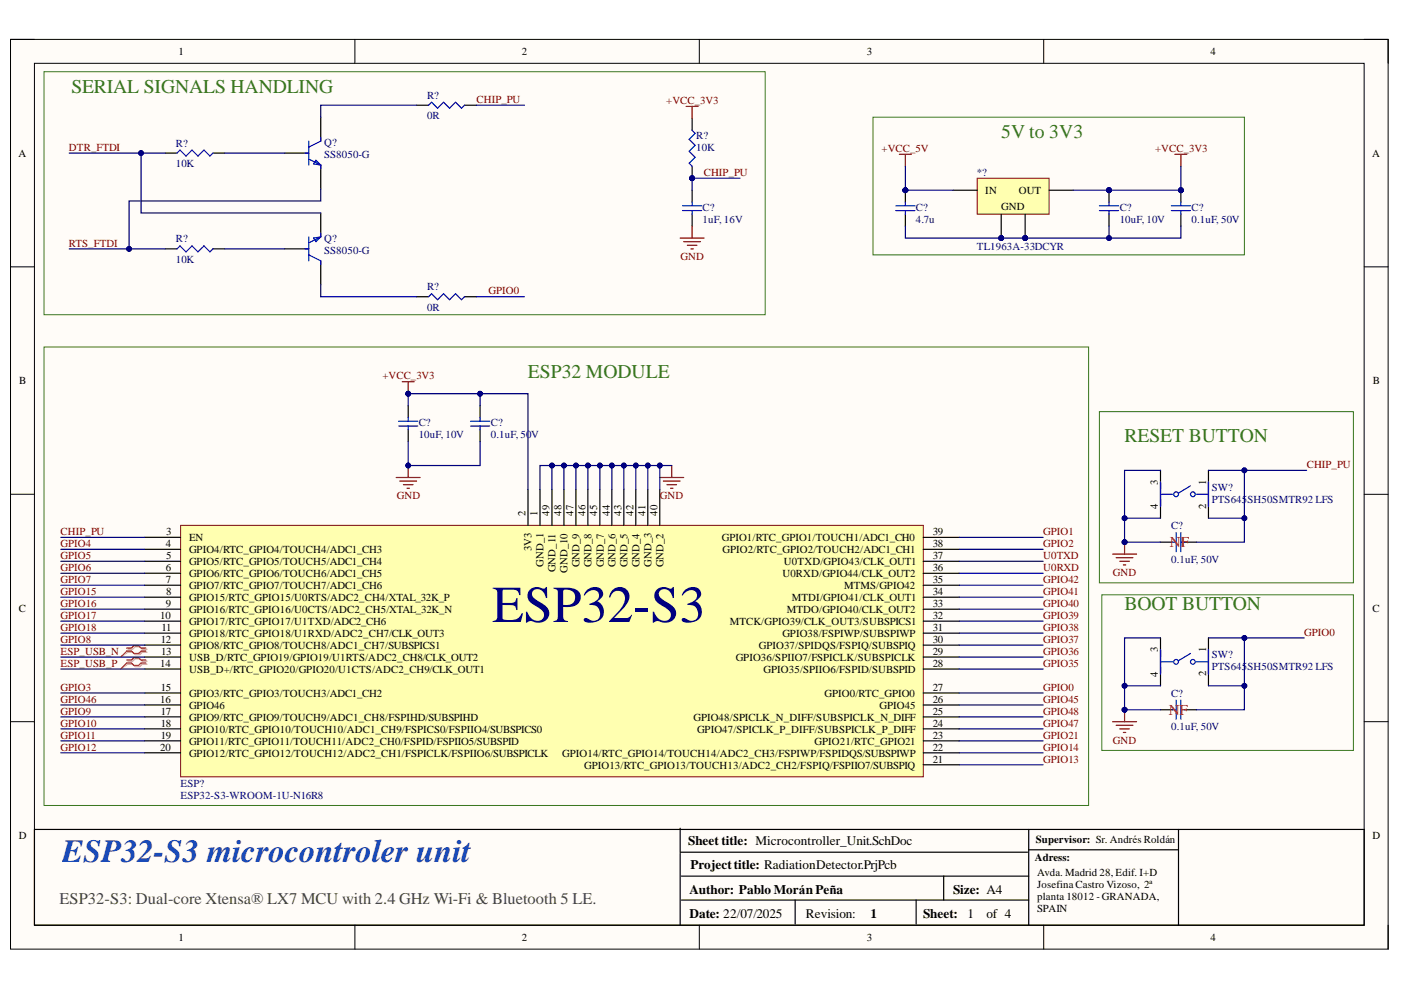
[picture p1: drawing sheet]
<svg xmlns="http://www.w3.org/2000/svg" width="297mm" height="210mm" viewBox="0 0 297 210" stroke-linecap="round" stroke-linejoin="round" font-family="sans-serif">
<path d="M2.2 8.4h292.1v192.8h-292.1z" fill-rule="evenodd" fill="#fffcf8"/>
<path d="M2.2 8.4h292.1v192.8h-292.1z" fill="none" stroke="#000" stroke-width=".21"/>
<path d="M7.3 13.4h281.9v182.8h-281.9z" fill-rule="evenodd" fill="#fffcf8"/>
<g fill="none" stroke="#000" stroke-width=".21">
<path d="M2.2 8.3h5.1M7.3 13.4h281.9v182.8h-281.9zM75.2 8.3v5.1M148.3 8.3v5.1M221.3 8.4v5M289.2 8.4h5.1v5M2.2 56.6h5.1M289.2 56.6h5.1M2.2 104.8h5.1M289.2 104.8h5.1M2.2 153h5.1M289.2 153h5.1"/>
<path d="M75.2 196.2v5M148.3 196.2v5M221.3 196.2v5M294.3 196.2v5"/>
</g>
<path d="M7.3 175.9h281.9v20.3h-281.9zM144.2 175.6v5.1h73.7M218.1 175.9v20.3M249.9 175.9v20.3M144.2 180.9v15.3M144.5 185.8h73.6M144.5 190.8h73.6M168.6 190.8v5.1M194.2 190.8v5.1M200.1 185.8v5M218.1 180.2h31.8" fill="none" stroke="#000" stroke-width=".25"/>
<path d="M38.3 111.4h157.5v53.3h-157.5z" fill-rule="evenodd" fill="#ffffb0"/>
<path d="M38.3 111.4h157.5v53.3h-157.5z" fill="none" stroke="#800000" stroke-width=".21"/>
<g fill="none" stroke="#000" stroke-width=".25">
<path d="M86.5 86v2.5M86.5 91.1v2.5M30.7 113.9h7.6M30.7 116.5h7.6M30.7 119h7.6M111.9 103.8v7.6M114.5 103.8v7.6M117 103.8v7.6M119.6 103.8v7.6M122.1 103.8v7.6M124.6 103.8v7.6M127.2 103.8v7.6"/>
<path d="M129.7 103.8v7.6M132.3 103.8v7.6M134.8 103.8v7.6M137.3 103.8v7.6M139.9 103.8v7.6M195.8 116.5h7.6M195.8 119h7.6M195.8 113.9h7.6M30.7 121.5h7.6M30.7 124.1h7.6M30.7 126.6h7.6M30.7 129.2h7.6"/>
<path d="M30.7 131.7h7.6M30.7 134.2h7.6M30.7 136.8h7.6M30.7 139.3h7.6M195.8 121.5h7.6M195.8 124.1h7.6M195.8 126.6h7.6M195.8 129.2h7.6M195.8 131.7h7.6M195.8 134.2h7.6M195.8 136.8h7.6M195.8 139.3h7.6"/>
<path d="M30.7 141.9h7.6M30.7 146.9h7.6M30.7 149.5h7.6M30.7 152h7.6M30.7 154.5h7.6M30.7 157.1h7.6M30.7 159.6h7.6M195.8 141.9h7.6M195.8 146.9h7.6M195.8 149.5h7.6M195.8 152h7.6M195.8 154.5h7.6"/>
<path d="M195.8 159.6h7.6M195.8 157.1h7.6M195.8 162.2h7.6"/>
</g>
<path d="M84.5 90.3h4.1M84.5 89.3h4.1M86.5 88.5v.8M86.5 90.3v.8" fill="none" stroke="#00f" stroke-width=".25"/>
<path d="M86.5 98.7v2.5M84 101.2h5.1M84.8 102h3.5M85.5 102.8h2.1M86.3 103.5h.5" fill="none" stroke="#800000" stroke-width=".25"/>
<circle cx="86.5" cy="98.7" r=".51" fill="#000080"/>
<circle cx="86.5" cy="98.7" r=".51" fill="none" stroke="#000080" stroke-width=".21"/>
<path d="M85.3 80.9h2.5M86.5 80.9v2.6M142.4 98.7v2.5M139.9 101.2h5.1M140.6 102h3.6M141.4 102.8h2M142.2 103.5h.5" fill="none" stroke="#800000" stroke-width=".25"/>
<path d="M101.8 86v2.5M101.8 91.1v2.5" fill="none" stroke="#000" stroke-width=".25"/>
<path d="M99.8 90.3h4M99.8 89.3h4M101.8 88.5v.8M101.8 90.3v.8" fill="none" stroke="#00f" stroke-width=".25"/>
<circle cx="86.5" cy="83.5" r=".51" fill="#000080"/>
<circle cx="86.5" cy="83.5" r=".51" fill="none" stroke="#000080" stroke-width=".21"/>
<path d="M27.1 137.7h1l.5-.5h1.1l.5 .5h1M27.1 138.3h1l.5 .5h1.1l.5-.5h1M27.1 140.2h1l.5-.5h1.1l.5 .5h1M27.1 140.8h1l.5 .5h1.1l.5-.5h1" fill="none" stroke="#d0a19e" stroke-width=".25"/>
<path d="M27.1 138.3l-1.5 1M27.1 140.8l-1.5 1.1" fill="none" stroke="#d0a19e" stroke-width=".21"/>
<path d="M26.9 137.4h1l.5-.5h1l.5 .5h1M26.9 138h1l.5 .6h1l.5-.6h1M26.9 139.9h1l.5-.5h1l.5 .5h1M26.9 140.6h1l.5 .5h1l.5-.5h1" fill="none" stroke="#f00" stroke-width=".25"/>
<path d="M26.9 138l-1.3 1.3M26.9 140.6l-1.3 1.3" fill="none" stroke="#f00" stroke-width=".21"/>
<path d="M246 99.7v10.2M256.2 99.7v10.2" fill="none" stroke="#000" stroke-width=".25"/>
<g fill="none" stroke="#00f" stroke-width=".25">
<path d="M246 104.8h2.6M246 102.3v5M252.4 103l-2.5 1.5M253.7 104.8h2.5M256.2 102.3v5"/>
<circle cx="249.4" cy="104.8" r=".51"/>
<circle cx="252.9" cy="104.8" r=".51"/>
</g>
<path d="M235.9 117.5h5.1M236.7 118.2h3.5M237.4 119h2M238.2 119.8h.5M238.4 114.9v2.6" fill="none" stroke="#800000" stroke-width=".25"/>
<circle cx="238.4" cy="114.9" r=".51" fill="#000080"/>
<circle cx="238.4" cy="114.9" r=".51" fill="none" stroke="#000080" stroke-width=".21"/>
<path d="M246 114.9h2.6M251.1 114.9h2.6M246 135.3v10.1M256.2 135.3v10.1" fill="none" stroke="#000" stroke-width=".25"/>
<g fill="none" stroke="#00f" stroke-width=".25">
<path d="M248.6 114.9h.8M249.4 112.9v4.1M250.4 114.9h.7M250.4 112.9v4.1M246 137.8v5.1M252.4 138.6l-2.5 1.5M256.2 137.8v5.1M246 140.3h2.6M253.7 140.3h2.5"/>
<circle cx="249.4" cy="140.3" r=".51"/>
<circle cx="252.9" cy="140.3" r=".51"/>
</g>
<path d="M235.9 153h5.1M236.7 153.8h3.5M237.4 154.5h2M238.2 155.3h.5M238.4 150.5v2.5" fill="none" stroke="#800000" stroke-width=".25"/>
<circle cx="238.4" cy="150.5" r=".51" fill="#000080"/>
<circle cx="238.4" cy="150.5" r=".51" fill="none" stroke="#000080" stroke-width=".21"/>
<path d="M146.7 25.1v2.5M146.7 40.3v2.6M146.7 45.4v2.5M246 150.5h2.6M251.1 150.5h2.6" fill="none" stroke="#000" stroke-width=".25"/>
<path d="M146.7 27.6l.7 .7-1.3 1.2 1.3 1.3-1.3 1.3 1.3 1.3-1.3 1.2M144.7 44.6h4.1M144.7 43.6h4.1M146.7 42.9v.7M146.7 44.6v.8M248.6 150.5h.8M249.4 148.4v4.1M250.4 150.5h.7M250.4 148.4v4.1" fill="none" stroke="#00f" stroke-width=".25"/>
<path d="M145.5 22.6h2.5M146.7 22.6v2.5M144.2 50.5h5.1M145 51.2h3.5M145.7 52h2.1M146.5 52.8h.5M146.7 47.9v2.6" fill="none" stroke="#800000" stroke-width=".25"/>
<path d="M207.2 37.8h15.2v7.6h-15.2z" fill-rule="evenodd" fill="#ffffb0"/>
<path d="M207.2 37.8h15.2v7.6h-15.2z" fill="none" stroke="#800000" stroke-width=".21"/>
<g fill="none" stroke="#000" stroke-width=".25">
<path d="M35 32.5h2.5M45.1 32.5h2.6M60.4 32.5h5.1M68 24.8v5.1M88.3 22.3h2.6M98.5 22.3h2.5M35 52.8h2.5M45.1 52.8h2.6M60.4 52.8h5.1M68 55.3v5.1M192 45.4v2.5M202.1 40.3h5.1"/>
<path d="M222.4 40.3h5.1M235.1 45.4v2.5M250.4 45.4v2.5M88.3 62.9h2.6M98.5 62.9h2.5"/>
</g>
<g fill="none" stroke="#00f" stroke-width=".25">
<path d="M37.5 32.5l.7-.7 1.2 1.3 1.3-1.3 1.3 1.3 1.2-1.3 1.3 1.3 .6-.6M64.7 32.5h.8M65.5 29.9v5.1M68 29.2v.7l-2.5 1.3M90.9 22.3l.6-.6 1.3 1.2 1.2-1.2 1.3 1.2 1.3-1.2 1.2 1.2 .7-.6M37.5 52.8l.7-.7 1.2 1.3 1.3-1.3 1.3 1.3 1.2-1.3 1.3 1.3 .6-.6M64.7 52.8h.8M65.5 50.2v5.1M65.5 54l2.5 1.3v.8M68 49.5v.7M189.9 44.7h4.1M189.9 43.6h4.1"/>
<path d="M192 42.9v.7M192 44.7v.7M233.1 44.7h4.1M233.1 43.6h4.1M235.1 42.9v.7M235.1 44.7v.7M248.3 44.7h4.1M248.3 43.6h4.1M250.4 42.9v.7M250.4 44.7v.7M90.9 62.9l.6-.6 1.3 1.3 1.2-1.3 1.3 1.3 1.3-1.3 1.2 1.3 .7-.7"/>
</g>
<path d="M190.7 32.7h2.5M192 32.7v2.6M249.1 32.7h2.5M250.4 32.7v2.6" fill="none" stroke="#800000" stroke-width=".25"/>
<path d="M9.3 15.2h152.9v51.5h-152.9zM185.1 24.9h78.7v29.1h-78.7zM9.3 73.6h221.5v97.2h-221.5zM233.1 87.3h53.8v36.3h-53.8zM233.6 126.1h53.3v33h-53.3z" fill="none" stroke="#38761d" stroke-width=".21"/>
<path d="M86.5 83.5h25.4v20.3" fill="none" stroke="#000080" stroke-width=".25"/>
<circle cx="101.8" cy="83.5" r=".51" fill="#000080"/>
<circle cx="101.8" cy="83.5" r=".51" fill="none" stroke="#000080" stroke-width=".21"/>
<circle cx="86.5" cy="83.5" r=".51" fill="#000080"/>
<circle cx="86.5" cy="83.5" r=".51" fill="none" stroke="#000080" stroke-width=".21"/>
<path d="M86.5 93.6v5.1h15.3v-5.1" fill="none" stroke="#000080" stroke-width=".25"/>
<circle cx="86.5" cy="98.7" r=".51" fill="#000080"/>
<circle cx="86.5" cy="98.7" r=".51" fill="none" stroke="#000080" stroke-width=".21"/>
<path d="M86.5 83.5v2.5" fill="none" stroke="#000080" stroke-width=".25"/>
<circle cx="86.5" cy="83.5" r=".51" fill="#000080"/>
<circle cx="86.5" cy="83.5" r=".51" fill="none" stroke="#000080" stroke-width=".21"/>
<path d="M101.8 83.5v2.5" fill="none" stroke="#000080" stroke-width=".25"/>
<circle cx="101.8" cy="83.5" r=".51" fill="#000080"/>
<circle cx="101.8" cy="83.5" r=".51" fill="none" stroke="#000080" stroke-width=".21"/>
<path d="M142.4 98.7h-27.9v5.1" fill="none" stroke="#000080" stroke-width=".25"/>
<circle cx="117" cy="98.7" r=".51" fill="#000080"/>
<circle cx="117" cy="98.7" r=".51" fill="none" stroke="#000080" stroke-width=".21"/>
<circle cx="119.6" cy="98.7" r=".51" fill="#000080"/>
<circle cx="119.6" cy="98.7" r=".51" fill="none" stroke="#000080" stroke-width=".21"/>
<circle cx="122.1" cy="98.7" r=".51" fill="#000080"/>
<circle cx="122.1" cy="98.7" r=".51" fill="none" stroke="#000080" stroke-width=".21"/>
<circle cx="124.6" cy="98.7" r=".51" fill="#000080"/>
<circle cx="124.6" cy="98.7" r=".51" fill="none" stroke="#000080" stroke-width=".21"/>
<circle cx="127.2" cy="98.7" r=".51" fill="#000080"/>
<circle cx="127.2" cy="98.7" r=".51" fill="none" stroke="#000080" stroke-width=".21"/>
<circle cx="129.7" cy="98.7" r=".51" fill="#000080"/>
<circle cx="129.7" cy="98.7" r=".51" fill="none" stroke="#000080" stroke-width=".21"/>
<circle cx="132.3" cy="98.7" r=".51" fill="#000080"/>
<circle cx="132.3" cy="98.7" r=".51" fill="none" stroke="#000080" stroke-width=".21"/>
<circle cx="134.8" cy="98.7" r=".51" fill="#000080"/>
<circle cx="134.8" cy="98.7" r=".51" fill="none" stroke="#000080" stroke-width=".21"/>
<circle cx="137.3" cy="98.7" r=".51" fill="#000080"/>
<circle cx="137.3" cy="98.7" r=".51" fill="none" stroke="#000080" stroke-width=".21"/>
<circle cx="139.9" cy="98.7" r=".51" fill="#000080"/>
<circle cx="139.9" cy="98.7" r=".51" fill="none" stroke="#000080" stroke-width=".21"/>
<path d="M117 98.7v5.1" fill="none" stroke="#000080" stroke-width=".25"/>
<circle cx="117" cy="98.7" r=".51" fill="#000080"/>
<circle cx="117" cy="98.7" r=".51" fill="none" stroke="#000080" stroke-width=".21"/>
<path d="M119.6 98.7v5.1" fill="none" stroke="#000080" stroke-width=".25"/>
<circle cx="119.6" cy="98.7" r=".51" fill="#000080"/>
<circle cx="119.6" cy="98.7" r=".51" fill="none" stroke="#000080" stroke-width=".21"/>
<path d="M122.1 98.7v5.1" fill="none" stroke="#000080" stroke-width=".25"/>
<circle cx="122.1" cy="98.7" r=".51" fill="#000080"/>
<circle cx="122.1" cy="98.7" r=".51" fill="none" stroke="#000080" stroke-width=".21"/>
<path d="M124.6 98.7v5.1" fill="none" stroke="#000080" stroke-width=".25"/>
<circle cx="124.6" cy="98.7" r=".51" fill="#000080"/>
<circle cx="124.6" cy="98.7" r=".51" fill="none" stroke="#000080" stroke-width=".21"/>
<path d="M127.2 98.7v5.1" fill="none" stroke="#000080" stroke-width=".25"/>
<circle cx="127.2" cy="98.7" r=".51" fill="#000080"/>
<circle cx="127.2" cy="98.7" r=".51" fill="none" stroke="#000080" stroke-width=".21"/>
<path d="M129.7 98.7v5.1" fill="none" stroke="#000080" stroke-width=".25"/>
<circle cx="129.7" cy="98.7" r=".51" fill="#000080"/>
<circle cx="129.7" cy="98.7" r=".51" fill="none" stroke="#000080" stroke-width=".21"/>
<path d="M132.3 98.7v5.1" fill="none" stroke="#000080" stroke-width=".25"/>
<circle cx="132.3" cy="98.7" r=".51" fill="#000080"/>
<circle cx="132.3" cy="98.7" r=".51" fill="none" stroke="#000080" stroke-width=".21"/>
<path d="M134.8 98.7v5.1" fill="none" stroke="#000080" stroke-width=".25"/>
<circle cx="134.8" cy="98.7" r=".51" fill="#000080"/>
<circle cx="134.8" cy="98.7" r=".51" fill="none" stroke="#000080" stroke-width=".21"/>
<path d="M137.3 98.7v5.1" fill="none" stroke="#000080" stroke-width=".25"/>
<circle cx="137.3" cy="98.7" r=".51" fill="#000080"/>
<circle cx="137.3" cy="98.7" r=".51" fill="none" stroke="#000080" stroke-width=".21"/>
<path d="M139.9 98.7v5.1" fill="none" stroke="#000080" stroke-width=".25"/>
<circle cx="139.9" cy="98.7" r=".51" fill="#000080"/>
<circle cx="139.9" cy="98.7" r=".51" fill="none" stroke="#000080" stroke-width=".21"/>
<g fill="none" stroke="#000080" stroke-width=".25">
<path d="M246 99.7h-7.6v10.2h7.6M12.9 113.9h17.8M12.9 116.5h17.8M12.9 119h17.8M203.4 116.5h17.8M203.4 119h17.8M203.4 113.9h17.8M12.9 121.5h17.8M12.9 124.1h17.8M12.9 126.6h17.8M12.9 129.2h17.8M12.9 131.7h17.8"/>
<path d="M12.9 134.2h17.8M12.9 136.8h17.8M12.9 139.3h17.8M203.4 121.5h17.8M203.4 124.1h17.8M203.4 126.6h17.8M203.4 129.2h17.8M203.4 131.7h17.8M203.4 134.2h17.8M203.4 136.8h17.8M203.4 139.3h17.8M12.9 141.9h17.8"/>
<path d="M12.9 146.9h17.8M12.9 149.5h17.8M12.9 152h17.8M12.9 154.5h17.8M12.9 157.1h17.8M12.9 159.6h17.8M203.4 141.9h17.8M203.4 146.9h17.8M203.4 149.5h17.8M203.4 152h17.8M203.4 154.5h17.8M203.4 159.6h17.8"/>
<path d="M203.4 157.1h17.8M203.4 162.2h17.8"/>
</g>
<circle cx="238.4" cy="109.9" r=".51" fill="#000080"/>
<circle cx="238.4" cy="109.9" r=".51" fill="none" stroke="#000080" stroke-width=".21"/>
<path d="M256.2 99.7h7.6v10.2h-7.6" fill="none" stroke="#000080" stroke-width=".25"/>
<circle cx="263.8" cy="109.9" r=".51" fill="#000080"/>
<circle cx="263.8" cy="109.9" r=".51" fill="none" stroke="#000080" stroke-width=".21"/>
<circle cx="263.8" cy="99.7" r=".51" fill="#000080"/>
<circle cx="263.8" cy="99.7" r=".51" fill="none" stroke="#000080" stroke-width=".21"/>
<path d="M238.4 109.9v5" fill="none" stroke="#000080" stroke-width=".25"/>
<circle cx="238.4" cy="114.9" r=".51" fill="#000080"/>
<circle cx="238.4" cy="114.9" r=".51" fill="none" stroke="#000080" stroke-width=".21"/>
<circle cx="238.4" cy="109.9" r=".51" fill="#000080"/>
<circle cx="238.4" cy="109.9" r=".51" fill="none" stroke="#000080" stroke-width=".21"/>
<path d="M238.4 114.9h7.6" fill="none" stroke="#000080" stroke-width=".25"/>
<circle cx="238.4" cy="114.9" r=".51" fill="#000080"/>
<circle cx="238.4" cy="114.9" r=".51" fill="none" stroke="#000080" stroke-width=".21"/>
<path d="M263.8 109.9v5h-10.1" fill="none" stroke="#000080" stroke-width=".25"/>
<circle cx="263.8" cy="109.9" r=".51" fill="#000080"/>
<circle cx="263.8" cy="109.9" r=".51" fill="none" stroke="#000080" stroke-width=".21"/>
<path d="M263.8 99.7h13.2" fill="none" stroke="#000080" stroke-width=".25"/>
<circle cx="263.8" cy="99.7" r=".51" fill="#000080"/>
<circle cx="263.8" cy="99.7" r=".51" fill="none" stroke="#000080" stroke-width=".21"/>
<path d="M246 135.3h-7.6v10.1h7.6" fill="none" stroke="#000080" stroke-width=".25"/>
<circle cx="238.4" cy="145.4" r=".51" fill="#000080"/>
<circle cx="238.4" cy="145.4" r=".51" fill="none" stroke="#000080" stroke-width=".21"/>
<path d="M256.2 135.3h7.6v10.1h-7.6" fill="none" stroke="#000080" stroke-width=".25"/>
<circle cx="263.8" cy="145.4" r=".51" fill="#000080"/>
<circle cx="263.8" cy="145.4" r=".51" fill="none" stroke="#000080" stroke-width=".21"/>
<circle cx="263.8" cy="135.3" r=".51" fill="#000080"/>
<circle cx="263.8" cy="135.3" r=".51" fill="none" stroke="#000080" stroke-width=".21"/>
<path d="M238.4 145.4v5.1" fill="none" stroke="#000080" stroke-width=".25"/>
<circle cx="238.4" cy="150.5" r=".51" fill="#000080"/>
<circle cx="238.4" cy="150.5" r=".51" fill="none" stroke="#000080" stroke-width=".21"/>
<circle cx="238.4" cy="145.4" r=".51" fill="#000080"/>
<circle cx="238.4" cy="145.4" r=".51" fill="none" stroke="#000080" stroke-width=".21"/>
<path d="M238.4 150.5h7.6" fill="none" stroke="#000080" stroke-width=".25"/>
<circle cx="238.4" cy="150.5" r=".51" fill="#000080"/>
<circle cx="238.4" cy="150.5" r=".51" fill="none" stroke="#000080" stroke-width=".21"/>
<path d="M263.8 145.4v5.1h-10.1" fill="none" stroke="#000080" stroke-width=".25"/>
<circle cx="263.8" cy="145.4" r=".51" fill="#000080"/>
<circle cx="263.8" cy="145.4" r=".51" fill="none" stroke="#000080" stroke-width=".21"/>
<path d="M263.8 135.3h12.7" fill="none" stroke="#000080" stroke-width=".25"/>
<circle cx="263.8" cy="135.3" r=".51" fill="#000080"/>
<circle cx="263.8" cy="135.3" r=".51" fill="none" stroke="#000080" stroke-width=".21"/>
<path d="M156.9 37.8h-10.2v2.5M192 40.3h10.1M235.1 47.9v2.6h-22.8" fill="none" stroke="#000080" stroke-width=".25"/>
<circle cx="235.1" cy="50.5" r=".51" fill="#000080"/>
<circle cx="235.1" cy="50.5" r=".51" fill="none" stroke="#000080" stroke-width=".21"/>
<path d="M250.4 47.9v2.6h-15.3" fill="none" stroke="#000080" stroke-width=".25"/>
<circle cx="235.1" cy="50.5" r=".51" fill="#000080"/>
<circle cx="235.1" cy="50.5" r=".51" fill="none" stroke="#000080" stroke-width=".21"/>
<path d="M14.7 32.5h20.3M47.7 32.5h12.7M192 35.3v5M250.4 35.3v5h-22.9M192 47.9v2.6h20.3" fill="none" stroke="#000080" stroke-width=".25"/>
<circle cx="29.9" cy="32.5" r=".51" fill="#000080"/>
<circle cx="29.9" cy="32.5" r=".51" fill="none" stroke="#000080" stroke-width=".21"/>
<path d="M14.7 52.8h20.3" fill="none" stroke="#000080" stroke-width=".25"/>
<circle cx="27.4" cy="52.8" r=".51" fill="#000080"/>
<circle cx="27.4" cy="52.8" r=".51" fill="none" stroke="#000080" stroke-width=".21"/>
<path d="M68 40.1v2.5h-40.6v10.2" fill="none" stroke="#000080" stroke-width=".25"/>
<circle cx="27.4" cy="52.8" r=".51" fill="#000080"/>
<circle cx="27.4" cy="52.8" r=".51" fill="none" stroke="#000080" stroke-width=".21"/>
<path d="M29.9 32.5v12.7h38.1M88.3 22.3h-20.3v2.5M101 22.3h10.2M47.7 52.8h12.7M101 62.9h10.2" fill="none" stroke="#000080" stroke-width=".25"/>
<circle cx="29.9" cy="32.5" r=".51" fill="#000080"/>
<circle cx="29.9" cy="32.5" r=".51" fill="none" stroke="#000080" stroke-width=".21"/>
<path d="M68 60.4v2.5h20.3" fill="none" stroke="#000080" stroke-width=".25"/>
<text font-size="11" fill="#000080" x="104.3" y="131.9">ESP32-S3</text>
<text font-size="6.8" fill="#15c" x="13.1" y="182.7">ESP32-S3 microcontroler unit</text>
<text font-size="6.4" fill="#00f" x="67.4" y="48.9">PIQ?02</text>
<text font-size="6" fill="#00f" x="67.4" y="38.7">PIQ?02</text>
<g font-size="6" fill="#000080">
<text x="211.7" y="49">PI0?02</text>
<text x="217" y="49">PI0?04</text>
</g>
<g font-size="4.1" fill="#38761d">
<text x="15.1" y="19.7">SERIAL SIGNALS HANDLING</text>
<text x="212.3" y="29.3">5V to 3V3</text>
<text x="111.9" y="80.1">ESP32 MODULE</text>
<text x="238.4" y="93.8">RESET BUTTON</text>
<text x="238.4" y="129.3">BOOT BUTTON</text>
</g>
<g font-size="3.5" fill="#000080">
<text x="146.1" y="37">PIR?01</text>
<text x="191.6" y="42.3">PIC?02</text>
<text x="234.6" y="42.3">PIC?02</text>
<text x="249.8" y="42.3">PIC?02</text>
</g>
<text font-size="3.5" fill="#434343" x="12.6" y="191.6">ESP32-S3: Dual-core Xtensa® LX7 MCU with 2.4 GHz Wi-Fi &amp; Bluetooth 5 LE.</text>
<g font-size="3.2" fill="#f00">
<text x="248" y="116.1">NF</text>
<text x="247.8" y="151.6">N</text>
<text x="250.1" y="151.6">F</text>
</g>
<g font-size="2.8">
<text x="145.9" y="179.1">Sheet title: Microcontroller_Unit.SchDoc</text>
<text x="146.4" y="184.2">Projecttitle: RadiationDetector.PrjPcb</text>
<text x="146.2" y="189.5">Author: Pablo Morán Peña</text>
<text x="202.1" y="189.5">Size: A4</text>
<text x="146.2" y="194.6">Date: 22/07/2025</text>
<text x="170.9" y="194.6">Revision:</text>
<text x="184.6" y="194.6">1</text>
<text x="195.7" y="194.6">Sheet:</text>
<text x="205.1" y="194.6">1</text>
<text x="209.2" y="194.6">of 4</text>
</g>
<g font-size="2.3">
<text x="37.9" y="11.7">1</text>
<text x="110.7" y="11.7">2</text>
<text x="183.8" y="11.7">3</text>
<text x="256.7" y="11.7">4</text>
<text x="3.9" y="33.3">A</text>
<text x="290.9" y="33.3">A</text>
<text x="208.9" y="41.1">IN</text>
<text x="216" y="41.1">OUT</text>
<text x="212.3" y="44.4">GND</text>
<text x="4.1" y="81.4">B</text>
<text x="291.1" y="81.4">B</text>
<text x="245.5" y="107.9" transform="rotate(-90 245.5 107.9)">4</text>
<text x="245.5" y="102.7" transform="rotate(-90 245.5 102.7)">3</text>
<text x="255.7" y="107.9" transform="rotate(-90 255.7 107.9)">2</text>
<text x="255.7" y="102.7" transform="rotate(-90 255.7 102.7)">1</text>
<text x="35.3" y="113.5">3</text>
<text x="111.4" y="109.3" transform="rotate(-90 111.4 109.3)">2</text>
<text x="114" y="109.3" transform="rotate(-90 114 109.3)">1</text>
<text x="116.5" y="109.3" transform="rotate(-90 116.5 109.3)">49</text>
<text x="119" y="109.3" transform="rotate(-90 119 109.3)">48</text>
<text x="121.6" y="109.3" transform="rotate(-90 121.6 109.3)">47</text>
<text x="124.1" y="109.3" transform="rotate(-90 124.1 109.3)">46</text>
<text x="126.6" y="109.3" transform="rotate(-90 126.6 109.3)">45</text>
<text x="129.3" y="109.3" transform="rotate(-90 129.3 109.3)">44</text>
<text x="131.8" y="109.3" transform="rotate(-90 131.8 109.3)">43</text>
<text x="134.3" y="109.3" transform="rotate(-90 134.3 109.3)">42</text>
<text x="136.9" y="109.3" transform="rotate(-90 136.9 109.3)">41</text>
<text x="139.4" y="109.3" transform="rotate(-90 139.4 109.3)">40</text>
<text x="197.7" y="113.5">39</text>
<text x="35.2" y="116">4</text>
<text x="35.3" y="118.5">5</text>
<text x="40.1" y="114.7">EN</text>
<text x="40.1" y="117.3">GPIO4/RTC_GPIO4/TOUCH4/ADC1_CH3</text>
<text x="40.1" y="119.8">GPIO5/RTC_GPIO5/TOUCH5/ADC1_CH4</text>
<text x="112.7" y="116.9" transform="rotate(-90 112.7 116.9)">3V3</text>
<text x="153" y="114.7">GPIO1/RTC_GPIO1/TOUCH1/ADC1_CH0</text>
<text x="153.2" y="117.3">GPIO2/RTC_GPIO2/TOUCH2/ADC1_CH1</text>
<text x="166.2" y="119.8">U0TXD/GPIO43/CLK_OUT1</text>
<text x="197.7" y="118.5">37</text>
<text x="197.7" y="116">38</text>
<text x="35.2" y="121.1">6</text>
<text x="35.2" y="123.6">7</text>
<text x="40.1" y="122.3">GPIO6/RTC_GPIO6/TOUCH6/ADC1_CH5</text>
<text x="40.1" y="124.9">GPIO7/RTC_GPIO7/TOUCH7/ADC1_CH6</text>
<text x="115.2" y="120.1" transform="rotate(-90 115.2 120.1)">GND_1</text>
<text x="117.8" y="121.3" transform="rotate(-90 117.8 121.3)">GND_11</text>
<text x="120.3" y="121.5" transform="rotate(-90 120.3 121.5)">GND_10</text>
<text x="122.8" y="120.3" transform="rotate(-90 122.8 120.3)">GND_9</text>
<text x="125.4" y="120.3" transform="rotate(-90 125.4 120.3)">GND_8</text>
<text x="128" y="120.3" transform="rotate(-90 128 120.3)">GND_7</text>
<text x="130.5" y="120.3" transform="rotate(-90 130.5 120.3)">GND_6</text>
<text x="133.1" y="120.3" transform="rotate(-90 133.1 120.3)">GND_5</text>
<text x="135.6" y="120.3" transform="rotate(-90 135.6 120.3)">GND_4</text>
<text x="138.1" y="120.2" transform="rotate(-90 138.1 120.2)">GND_3</text>
<text x="140.7" y="120.3" transform="rotate(-90 140.7 120.3)">GND_2</text>
<text x="165.9" y="122.3">U0RXD/GPIO44/CLK_OUT2</text>
<text x="179" y="124.9">MTMS/GPIO42</text>
<text x="197.7" y="123.6">35</text>
<text x="197.7" y="121.1">36</text>
<text x="4" y="129.7">C</text>
<text x="34" y="131.2">10</text>
<text x="35.2" y="128.7">9</text>
<text x="35.3" y="126.1">8</text>
<text x="40.1" y="127.4">GPIO15/RTC_GPIO15/U0RTS/ADC2_CH4/XTAL_32K_P</text>
<text x="40.1" y="129.9">GPIO16/RTC_GPIO16/U0CTS/ADC2_CH5/XTAL_32K_N</text>
<text x="166.8" y="129.9">MTDO/GPIO40/CLK_OUT2</text>
<text x="167.9" y="127.4">MTDI/GPIO41/CLK_OUT1</text>
<text x="197.7" y="131.2">32</text>
<text x="197.7" y="128.7">33</text>
<text x="197.7" y="126.1">34</text>
<text x="291" y="129.7">C</text>
<text x="34.1" y="136.3">12</text>
<text x="34.2" y="133.7">11</text>
<text x="40.1" y="132.5">GPIO17/RTC_GPIO17/U1TXD/ADC2_CH6</text>
<text x="40.1" y="135">GPIO18/RTC_GPIO18/U1RXD/ADC2_CH7/CLK_OUT3</text>
<text x="40.1" y="137.5">GPIO8/RTC_GPIO8/TOUCH8/ADC1_CH7/SUBSPICS1</text>
<text x="154.7" y="132.5">MTCK/GPIO39/CLK_OUT3/SUBSPICS1</text>
<text x="160.9" y="137.5">GPIO37/SPIDQS/FSPIQ/SUBSPIQ</text>
<text x="165.9" y="135">GPIO38/FSPIWP/SUBSPIWP</text>
<text x="197.7" y="136.3">30</text>
<text x="197.7" y="133.7">31</text>
<text x="34" y="141.3">14</text>
<text x="34.2" y="138.8">13</text>
<text x="40.1" y="140.1">USB_D/RTC_GPIO19/GPIO19/U1RTS/ADC2_CH8/CLK_OUT2</text>
<text x="40.1" y="142.6">USB_D+/RTC_GPIO20/GPIO20/U1CTS/ADC2_CH9/CLK_OUT1</text>
<text x="156" y="140.1">GPIO36/SPIIO7/FSPICLK/SUBSPICLK</text>
<text x="161.9" y="142.6">GPIO35/SPIIO6/FSPID/SUBSPID</text>
<text x="197.7" y="141.3">28</text>
<text x="197.7" y="138.8">29</text>
<text x="245.5" y="143.5" transform="rotate(-90 245.5 143.5)">4</text>
<text x="245.5" y="138.3" transform="rotate(-90 245.5 138.3)">3</text>
<text x="255.7" y="143.4" transform="rotate(-90 255.7 143.4)">2</text>
<text x="255.7" y="138.3" transform="rotate(-90 255.7 138.3)">1</text>
<text x="34" y="149">16</text>
<text x="34.1" y="146.4">15</text>
<text x="40.1" y="147.7">GPIO3/RTC_GPIO3/TOUCH3/ADC1_CH2</text>
<text x="174.8" y="147.7">GPIO0/RTC_GPIO0</text>
<text x="197.7" y="149">26</text>
<text x="197.7" y="146.4">27</text>
<text x="34.1" y="151.6">17</text>
<text x="34.1" y="154.1">18</text>
<text x="40.1" y="150.3">GPIO46</text>
<text x="40.1" y="152.8">GPIO9/RTC_GPIO9/TOUCH9/ADC1_CH8/FSPIHD/SUBSPIHD</text>
<text x="40.1" y="155.4">GPIO10/RTC_GPIO10/TOUCH10/ADC1_CH9/FSPICS0/FSPIIO4/SUBSPICS0</text>
<text x="147" y="152.8">GPIO48/SPICLK_N_DIFF/SUBSPICLK_N_DIFF</text>
<text x="147.8" y="155.4">GPIO47/SPICLK_P_DIFF/SUBSPICLK_P_DIFF</text>
<text x="186.5" y="150.3">GPIO45</text>
<text x="197.7" y="154.1">24</text>
<text x="197.7" y="151.6">25</text>
<text x="34" y="159.2">20</text>
<text x="34.1" y="156.6">19</text>
<text x="40.1" y="157.9">GPIO11/RTC_GPIO11/TOUCH11/ADC2_CH0/FSPID/FSPIIO5/SUBSPID</text>
<text x="40.1" y="160.4">GPIO12/RTC_GPIO12/TOUCH12/ADC2_CH1/FSPICLK/FSPIIO6/SUBSPICLK</text>
<text x="119.2" y="160.4">GPIO14/RTC_GPIO14/TOUCH14/ADC2_CH3/FSPIWP/FSPIDQS/SUBSPIWP</text>
<text x="172.7" y="157.9">GPIO21/RTC_GPIO21</text>
<text x="197.7" y="161.7">21</text>
<text x="197.7" y="159.2">22</text>
<text x="197.7" y="156.6">23</text>
<text x="123.9" y="163">GPIO13/RTC_GPIO13/TOUCH13/ADC2_CH2/FSPIQ/FSPIIO7/SUBSPIQ</text>
<text x="4" y="177.9">D</text>
<text x="219.6" y="178.7">Supervisor: Sr. Andrés Roldán</text>
<text x="291" y="177.9">D</text>
<text x="219.4" y="182.5">Adress:</text>
<text x="219.9" y="185.8">Avda. Madrid 28, Edif. I+D</text>
<text x="219.9" y="188.3">Josefina Castro Vizoso, 2ª</text>
<text x="219.9" y="190.8">planta 18012 - GRANADA,</text>
<text x="219.9" y="193.4">SPAIN</text>
<text x="37.9" y="199.5">1</text>
<text x="110.7" y="199.5">2</text>
<text x="183.8" y="199.5">3</text>
<text x="256.7" y="199.5">4</text>
</g>
<g font-size="2.3" fill="#000080">
<text x="90.5" y="21">R?</text>
<text x="90.5" y="25.3">0R</text>
<text x="147.6" y="29.5">R?</text>
<text x="37.3" y="31.1">R?</text>
<text x="37.3" y="35.4">10K</text>
<text x="68.7" y="31">Q?</text>
<text x="68.7" y="33.5">SS8050-G</text>
<text x="147.6" y="32">10K</text>
<text x="207.1" y="37.3">*?</text>
<text x="149" y="44.7">C?</text>
<text x="149" y="47.2">1uF, 16V</text>
<text x="194.2" y="44.7">C?</text>
<text x="194.2" y="47.2">4.7u</text>
<text x="237.4" y="44.7">C?</text>
<text x="237.4" y="47.2">10uF, 10V</text>
<text x="252.6" y="44.7">C?</text>
<text x="252.6" y="47.2">0.1uF, 50V</text>
<text x="37.3" y="51.4">R?</text>
<text x="68.7" y="51.3">Q?</text>
<text x="68.7" y="53.8">SS8050-G</text>
<text x="207.1" y="53.1">TL1963A-33DCYR</text>
<text x="37.3" y="55.7">10K</text>
<text x="90.5" y="61.6">R?</text>
<text x="90.5" y="65.9">0R</text>
<text x="88.8" y="90.4">C?</text>
<text x="88.8" y="92.9">10uF, 10V</text>
<text x="104.1" y="90.4">C?</text>
<text x="104.1" y="92.9">0.1uF, 50V</text>
<text x="256.9" y="104.1">SW?</text>
<text x="256.9" y="106.6">PTS645</text>
<text x="264.5" y="106.6">SH50SMTR92 LFS</text>
<text x="248.3" y="112.2">C?</text>
<text x="248.3" y="119.3">0.1uF, 50V</text>
<text x="256.9" y="139.6">SW?</text>
<text x="256.9" y="142.1">PTS645</text>
<text x="264.5" y="142.1">SH50SMTR92 LFS</text>
<text x="248.3" y="147.7">C?</text>
<text x="248.3" y="154.9">0.1uF, 50V</text>
<text x="38.3" y="166.8">ESP?</text>
<text x="38.3" y="169.3">ESP32-S3-WROOM-1U-N16R8</text>
</g>
<g font-size="2.3" fill="#800000">
<text x="101" y="21.8">CHIP_PU</text>
<text x="141.3" y="22.1">+VCC_3V3</text>
<text x="14.6" y="32">DTR_FTDI</text>
<text x="186.9" y="32.3">+VCC_5V</text>
<text x="244.9" y="32.3">+VCC_3V3</text>
<text x="149.2" y="37.3">CHIP_PU</text>
<text x="14.6" y="52.3">RTS_FTDI</text>
<text x="144.3" y="55.1">GND</text>
<text x="103.6" y="62.4">GPIO0</text>
<text x="81.1" y="80.4">+VCC_3V3</text>
<text x="277" y="99.3">CHIP_PU</text>
<text x="84.1" y="105.9">GND</text>
<text x="139.9" y="105.9">GND</text>
<text x="12.9" y="113.5">CHIP_PU</text>
<text x="221.2" y="113.5">GPIO1</text>
<text x="12.9" y="116">GPIO4</text>
<text x="12.9" y="118.5">GPIO5</text>
<text x="221.2" y="116">GPIO2</text>
<text x="221.2" y="118.5">U0TXD</text>
<text x="12.9" y="121.1">GPIO6</text>
<text x="12.9" y="123.6">GPIO7</text>
<text x="221.2" y="123.6">GPIO42</text>
<text x="221.2" y="121.1">U0RXD</text>
<text x="236" y="122.1">GND</text>
<text x="12.9" y="126.1">GPIO15</text>
<text x="12.9" y="128.7">GPIO16</text>
<text x="12.9" y="131.2">GPIO17</text>
<text x="221.2" y="131.2">GPIO39</text>
<text x="221.2" y="128.7">GPIO40</text>
<text x="221.2" y="126.1">GPIO41</text>
<text x="12.9" y="136.3">GPIO8</text>
<text x="12.9" y="133.7">GPIO18</text>
<text x="221.2" y="136.3">GPIO37</text>
<text x="221.2" y="133.7">GPIO38</text>
<text x="276.5" y="134.7">GPIO0</text>
<text x="12.9" y="138.8">ESP_USB_N</text>
<text x="12.9" y="141.3">ESP_USB_P</text>
<text x="221.2" y="141.3">GPIO35</text>
<text x="221.2" y="138.8">GPIO36</text>
<text x="12.9" y="146.4">GPIO3</text>
<text x="12.9" y="149">GPIO46</text>
<text x="221.2" y="146.4">GPIO0</text>
<text x="221.2" y="149">GPIO45</text>
<text x="12.9" y="151.6">GPIO9</text>
<text x="12.9" y="154.1">GPIO10</text>
<text x="221.2" y="154.1">GPIO47</text>
<text x="221.2" y="151.6">GPIO48</text>
<text x="12.9" y="156.6">GPIO11</text>
<text x="12.9" y="159.2">GPIO12</text>
<text x="221.2" y="161.7">GPIO13</text>
<text x="221.2" y="159.2">GPIO14</text>
<text x="221.2" y="156.6">GPIO21</text>
<text x="236" y="157.6">GND</text>
</g>
</svg>
